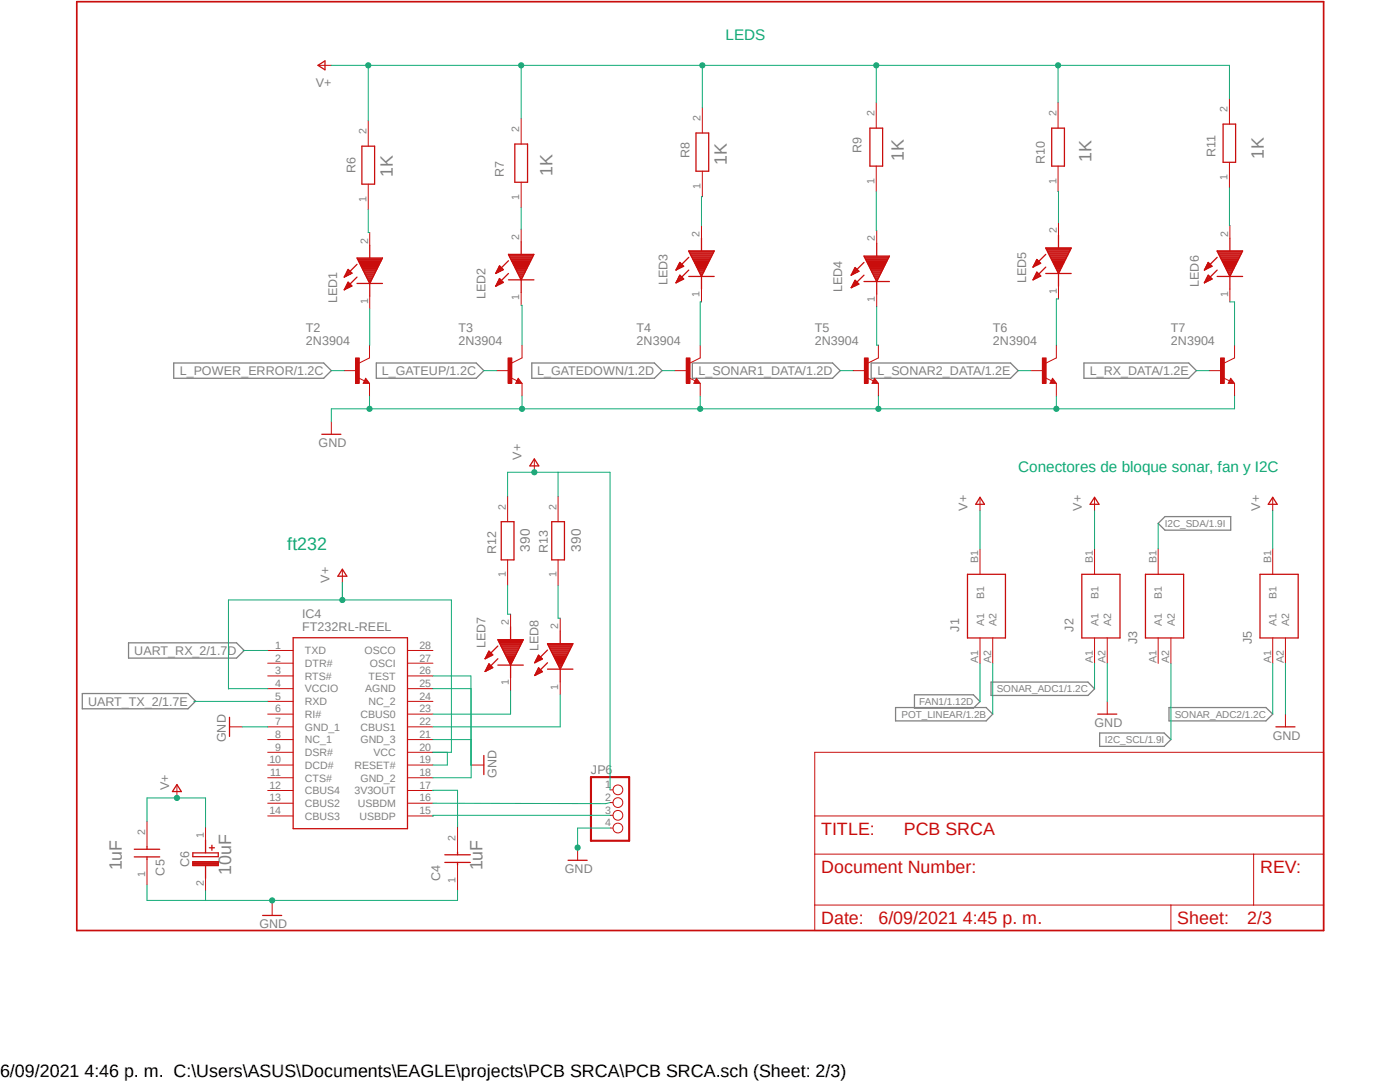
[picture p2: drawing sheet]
<svg xmlns="http://www.w3.org/2000/svg" width="279mm" height="216mm" viewBox="0 0 279 216" stroke-linecap="round" stroke-linejoin="round" font-family="sans-serif">
<path d="M14.8 0l249.7 186.2M264.5 0l-249.7 186.2" fill="none" stroke="#fff" stroke-width=".2"/>
<g fill="none" stroke="#808080" stroke-width=".25">
<path d="M34.7 72.4h29.9l1.5 1.6-1.5 1.5h-29.9zM75.1 72.4h19.9l1.6 1.6-1.6 1.5h-19.9zM106.1 72.4h24.5l1.5 1.6-1.5 1.5h-24.5zM138.2 72.4h28l1.5 1.6-1.5 1.5h-28zM173.9 72.4h27.8l1.5 1.6-1.5 1.5h-27.8zM216.3 72.4h20.9l1.6 1.6-1.6 1.5h-20.9zM232.5 103.1h13.1v2.7h-13.1l-1.4-1.4zM16.4 138.4h21.1l1.5 1.5-1.5 1.5h-21.1zM25.7 128.3h21.5l1.5 1.5-1.5 1.5h-21.5zM182.5 138.6h11.8l1.3 1.4-1.3 1.3h-11.8zM197.8 136.1h19.3l1.3 1.4-1.3 1.3h-19.3zM178.7 141.2h18.1l1.3 1.3-1.3 1.3h-18.1z"/>
<path d="M219.5 146.3h12.8l1.4 1.3-1.4 1.3h-12.8zM233.3 141.2h19.3l1.4 1.3-1.4 1.3h-19.3z"/>
</g>
<path d="M15.3 .3h248.9v185.4h-248.9z" fill="none" stroke="#c90d0c" stroke-width=".34"/>
<path d="M71.5 75.4l1.2 .6M73 75.5l.7 1h-1.2zM73.7 71.4l-2 1M162.6 150.1h101.6v35.6h-101.6zM162.6 170.4h101.6M162.6 162.8h101.6M250.2 170.4v10.2M162.6 180.6h101.6M233.7 180.6v5.1" fill="none" stroke="#c90d0c" stroke-width=".2"/>
<path d="M73 76l.1 .2h-.4l.3-.5 .5 .7h-.8" fill="none" stroke="#c90d0c" stroke-width=".25"/>
<path d="M71 71.4h.7v5.1h-.7z" fill-rule="evenodd" fill="#c90d0c"/>
<path d="M68.7 74h2.5M71 71.4h.7v5.1h-.7zM73.7 68.9v2.5M73.7 76.5v2.5M102 75.4l1.2 .6M103.4 75.5l.8 1h-1.3zM104.2 71.4l-2 1" fill="none" stroke="#c90d0c" stroke-width=".2"/>
<path d="M103.4 76l.1 .2h-.3l.2-.5 .5 .7h-.7" fill="none" stroke="#c90d0c" stroke-width=".25"/>
<path d="M101.4 71.4h.8v5.1h-.8z" fill-rule="evenodd" fill="#c90d0c"/>
<path d="M99.1 74h2.5M101.4 71.4h.8v5.1h-.8zM104.2 68.9v2.5M104.2 76.5v2.5M137.5 75.4l1.2 .6M139 75.5l.7 1h-1.2zM139.7 71.4l-2 1" fill="none" stroke="#c90d0c" stroke-width=".2"/>
<path d="M139 76l.1 .2h-.4l.3-.5 .5 .7h-.8" fill="none" stroke="#c90d0c" stroke-width=".25"/>
<path d="M136.9 71.4h.8v5.1h-.8z" fill-rule="evenodd" fill="#c90d0c"/>
<path d="M134.7 74h2.5M136.9 71.4h.8v5.1h-.8zM139.7 68.9v2.5M139.7 76.5v2.5M173.1 75.4l1.2 .6M174.5 75.5l.8 1h-1.3zM175.3 71.4l-2 1" fill="none" stroke="#c90d0c" stroke-width=".2"/>
<path d="M174.5 76l.2 .2h-.4l.2-.5 .5 .7h-.7" fill="none" stroke="#c90d0c" stroke-width=".25"/>
<path d="M172.5 71.4h.8v5.1h-.8z" fill-rule="evenodd" fill="#c90d0c"/>
<path d="M170.2 74h2.6M172.5 71.4h.8v5.1h-.8zM175.3 68.9v2.5M175.3 76.5v2.5M208.6 75.4l1.2 .6M210.1 75.5l.7 1h-1.3zM210.8 71.4l-2 1" fill="none" stroke="#c90d0c" stroke-width=".2"/>
<path d="M210.1 76l.1 .2h-.4l.3-.5 .5 .7h-.8" fill="none" stroke="#c90d0c" stroke-width=".25"/>
<path d="M208 71.4h.8v5.1h-.8z" fill-rule="evenodd" fill="#c90d0c"/>
<path d="M205.7 74h2.6M208 71.4h.8v5.1h-.8zM210.8 68.9v2.5M210.8 76.5v2.5M244.1 75.4l1.3 .6M245.6 75.5l.8 1h-1.3zM246.4 71.4l-2.1 1" fill="none" stroke="#c90d0c" stroke-width=".2"/>
<path d="M245.6 76l.1 .2h-.3l.2-.5 .5 .7h-.7" fill="none" stroke="#c90d0c" stroke-width=".25"/>
<path d="M243.6 71.4h.7v5.1h-.7z" fill-rule="evenodd" fill="#c90d0c"/>
<g fill="none" stroke="#c90d0c" stroke-width=".2">
<path d="M63.6 13h2.5M245.4 19.7v5.1M73.5 24.1v5.1M73.5 36.7v5.1M104 23.7v5M104 36.4v5M140.2 21.5v5M140.2 34.2v5M174.9 20.5v5.1M174.9 33.1v5.1M211.2 20.5v5.1M211.2 33.1v5.1"/>
<path d="M245.4 32.4v5.1M73.8 46.4v2.5M73.8 59.1v2.5M104 45.7v2.6M104 58.4v2.5M140 45v2.5M140 57.7v2.5M175 46v2.6M175 58.7v2.5M211.2 44.4v2.5M211.2 57.1v2.5M245.4 45v2.5"/>
<path d="M245.4 57.7v2.5M241.3 74h2.5M243.6 71.4h.7v5.1h-.7zM246.4 68.9v2.5M246.4 76.5v2.5M66.1 84.1v2.6M101.3 99v5.1M106.6 91.7v2.5M111.4 99v5.1M195.6 99.4v2.5M218.4 99.4v2.5M254 99.4v2.5"/>
<path d="M68.3 113.7v2.5M101.3 111.7v5.1M111.4 111.7v5.1M195.6 109.5v5.1M218.4 109.5v5.1M231.1 109.5v5.1M254 109.5v5.1M53.4 129.8h5.1M53.4 132.3h5.1M53.4 134.9h5.1M53.4 137.4h5.1M53.4 140h5.1"/>
<path d="M81.3 129.8h5.1M81.3 132.3h5.1M81.3 134.9h5.1M81.3 137.4h5.1M81.3 140h5.1M101.9 122.6v2.5M101.9 135.3v2.5M111.8 123.4v2.5M111.8 136.1v2.5M195.6 127.3v5.1M198.1 127.3v5.1M218.4 127.3v5.1"/>
<path d="M221 127.3v5.1M221 140v2.5M231.1 127.3v5.1M233.7 127.3v5.1M254 127.3v5.1M256.5 127.3v5.1M35.3 156.7v2.5M45.8 145h2.5M53.4 145h5.1M53.4 152.7h5.1M53.4 142.5h5.1M53.4 147.6h5.1"/>
<path d="M53.4 150.1h5.1M53.4 155.2h5.1M53.4 157.7h5.1M81.3 145h5.1M81.3 152.7h5.1M81.3 142.5h5.1M81.3 147.6h5.1M81.3 150.1h5.1M81.3 155.2h5.1M81.3 157.7h5.1M94 152.7h2.6M121.8 157.6h.5"/>
<path d="M256.5 142.5v2.5M29.3 163.9v5.1M29.3 171.5v5.1M41 165.1v2.5M41 175.3v2.5M53.4 160.3h5.1M53.4 162.8h5.1M81.3 160.3h5.1M81.3 162.8h5.1M91.3 165v5.1M91.3 172.6v5.1M115.3 169.1v2.6"/>
<path d="M121.8 160.1h.5M121.8 162.7h.5M121.8 165.2h.5M54.3 180.1v2.6"/>
<circle cx="123.3" cy="157.6" r=".98"/>
<circle cx="123.3" cy="162.7" r=".98"/>
<circle cx="123.3" cy="165.2" r=".98"/>
<circle cx="123.3" cy="160.1" r=".98"/>
</g>
<g fill="none" stroke="#c90d0c" stroke-width=".25">
<path d="M63.5 13l1.4-.9v1.8zM72.2 29.2h2.6v7.5h-2.6zM102.7 28.7h2.6v7.7h-2.6zM138.9 26.5h2.5v7.7h-2.5zM173.6 25.6h2.5v7.5h-2.5zM209.9 25.6h2.5v7.5h-2.5zM244.1 24.8h2.5v7.6h-2.5zM68.7 55.2h.1M68.8 57.7h.1M68.8 55.1h.4M68.9 57.5h.4M68.9 54.9h.7"/>
<path d="M69 57.4h.7M69 54.7h.9M69 57.1h1.1M69.1 54.5h1.1M69.2 57h.9M69.2 54.3h.8M69.3 56.8h.7M69.3 54.1h.5M69.3 56.6h.5M69.4 53.9h.2M69.4 56.4h.2M69.5 56.3l.7 .8-1.5 .7z"/>
<path d="M69.5 53.8l.7 .7-1.5 .8zM71.2 56.6h5.1M71.2 55.3l-2.5 2.5M71.2 52.7l-2.5 2.6M71.2 51.5h5.1l-2.5 5.1zM71.3 51.6h4.9M71.5 51.8h4.7M71.5 52h4.6M71.6 52.2h4.4M71.7 52.4h4.2M71.8 52.6h4M71.9 52.8h3.8"/>
<path d="M72 53h3.6M72.1 53.2h3.4M72.2 53.3h3.2M72.3 53.6h3M72.4 53.7h2.8M72.5 53.9h2.6M72.6 54.1h2.4M72.7 54.3h2.2M72.8 54.5h2M72.9 54.7h1.8M73 54.9h1.6M73.1 55.1h1.4"/>
<path d="M73.2 55.2h1.3M73.2 55.5h1.1M73.4 55.6h.9M73.4 55.8h.8M73.5 56h.6M73.6 56.2h.4M73.7 56.4h.2M73.8 48.9v2.6M73.8 56.6v2.5M99 54.5h.1M99 57h.2M99.1 54.3h.4"/>
<path d="M99.1 56.8h.5M99.1 54.1h.8M99.2 56.6h.8M99.2 53.9h1M99.3 56.4h1.1M99.4 53.7h.9M99.4 56.2h.9M99.4 53.6h.8M99.5 56h.6M99.5 53.3h.4M99.6 55.8h.3M99.6 53.2h.2"/>
<path d="M99.7 55.6h.1M99.7 55.6l.8 .7-1.6 .8zM99.7 53l.8 .8-1.6 .8zM101.5 55.8h5.1M101.5 54.6l-2.6 2.5M101.5 52l-2.6 2.6M101.5 50.8h5.1l-2.6 5zM101.5 50.9h5M101.6 51.1h4.8M101.7 51.3h4.6M101.8 51.4h4.4M101.9 51.6h4.2"/>
<path d="M102 51.8h4M102.1 52h3.8M102.2 52.2h3.6M102.3 52.4h3.4M102.4 52.6h3.2M102.4 52.8h3.1M102.5 53h3M102.7 53.2h2.6M102.7 53.3h2.5M102.8 53.6h2.4M102.9 53.7h2.2M103 53.9h1.9"/>
<path d="M103.1 54.1h1.8M103.2 54.3h1.6M103.3 54.5h1.4M103.4 54.7h1.2M103.5 54.9h1M103.6 55.1h.8M103.7 55.2h.6M103.8 55.5h.4M103.9 55.6h.2M104 48.3v2.5M104 55.8v2.6M134.9 56.4h.1"/>
<path d="M135 53.7h.2M135 56.2h.3M135.1 53.6h.5M135.1 56h.6M135.2 53.3h.8M135.2 55.8h.9M135.3 53.2h1.1M135.3 55.6h1.1M135.3 53h1M135.4 55.5h.8M135.5 52.8h.6M135.5 55.2h.5"/>
<path d="M135.6 52.6h.3M135.6 55.1h.2M135.6 52.4h.1M135.7 54.9l.7 .8-1.5 .7zM135.7 52.4l.7 .7-1.5 .8M135.7 52.4l-.8 1.5M137.5 55.2h5M137.5 50.1h5l-2.5 5.1zM137.5 50.1h5M137.5 53.9l-2.6 2.5M137.5 51.4l-2.6 2.5M137.5 50.3h4.9"/>
<path d="M137.7 50.5h4.6M137.8 50.7h4.4M137.8 50.9h4.3M137.9 51.1h4.1M138 51.3h3.9M138.1 51.4h3.7M138.2 51.6h3.5M138.3 51.8h3.3M138.4 52h3.2M138.5 52.2h2.9M138.6 52.4h2.8M138.7 52.6h2.6"/>
<path d="M138.8 52.8h2.4M138.9 53h2.2M139 53.2h2M139.1 53.3h1.8M139.2 53.6h1.6M139.3 53.7h1.4M139.4 53.9h1.2M139.4 54.1h1.1M139.6 54.3h.8M139.7 54.5h.6M139.7 54.7h.5M139.8 54.9h.3"/>
<path d="M140 55.1h.1M140 47.5v2.6M140 55.2v2.5M169.9 54.9h.1M169.9 57.4h.2M170 54.7h.3M170 57.1h.4M170.1 54.5h.6M170.1 57h.7M170.2 54.3h.9M170.2 56.8h1M170.3 54.1h1.1"/>
<path d="M170.3 56.6h1M170.4 53.9h.8M170.4 56.4h.8M170.5 53.7h.5M170.5 56.2h.4M170.6 53.6h.2M170.6 56h.2M170.6 55.9l.8 .8-1.5 .7zM170.6 53.4l.8 .7-1.5 .8zM172.4 56.2h5.1M172.4 54.9l-2.5 2.5M172.4 52.4l-2.5 2.5"/>
<path d="M172.4 51.1h5.1l-2.5 5.1zM172.5 51.3h4.9M172.6 51.4h4.7M172.7 51.6h4.5M172.8 51.8h4.3M172.9 52h4.1M173 52.2h4M173.1 52.4h3.7M173.2 52.6h3.5M173.3 52.8h3.4M173.4 53h3.2M173.5 53.2h2.9"/>
<path d="M173.6 53.3h2.8M173.7 53.6h2.6M173.7 53.7h2.5M173.9 53.9h2.2M173.9 54.1h2.1M174 54.3h1.9M174.1 54.5h1.7M174.2 54.7h1.5M174.3 54.9h1.3M174.4 55.1h1.1M174.5 55.2h.9M174.6 55.5h.7"/>
<path d="M174.7 55.6h.5M174.8 55.8h.3M174.9 56h.1M175 48.6v2.5M175 56.2v2.5M206.2 53.2h.2M206.3 55.6h.2M206.3 53h.5M206.4 55.5h.5M206.4 52.8h.8M206.5 55.2h.8M206.5 55.1h1.2"/>
<path d="M206.5 52.6h1.1M206.6 52.4h1M206.7 54.9h.8M206.7 52.2h.7M206.8 54.7h.5M206.8 52h.4M206.8 54.5h.3M206.9 51.8h.1M206.9 51.8l.8 .7-1.5 .8zM207.7 55.1l-.8-.8-.7 1.5M207.7 55.1l-1.5 .7M208.7 54.6h5.1"/>
<path d="M208.7 53.3l-2.5 2.5M208.7 50.8l-2.5 2.5M208.7 49.5h5.1l-2.6 5.1zM208.7 49.5h5M208.8 49.7h4.9M209 49.9h4.6M209 50.1h4.5M209.1 50.3h4.3M209.2 50.5h4.1M209.3 50.7h3.9M209.4 50.9h3.7M209.5 51.1h3.5"/>
<path d="M209.6 51.3h3.3M209.7 51.4h3.1M209.8 51.6h2.9M209.9 51.8h2.7M210 52h2.5M210.1 52.2h2.3M210.2 52.4h2.1M210.3 52.6h2M210.4 52.8h1.7M210.5 53h1.5M210.6 53.2h1.4M210.7 53.3h1.2"/>
<path d="M210.7 53.6h1.1M210.9 53.7h.8M210.9 53.9h.7M211 54.1h.5M211.1 54.3h.3M211.2 54.5h.1M211.2 46.9v2.6M211.2 54.6v2.5M240.4 56.4h.1M240.5 53.7h.2M240.5 56.2h.3M240.5 53.6h.5"/>
<path d="M240.6 56h.6M240.6 53.3h.8M240.7 55.8h.9M240.7 53.2h1.1M240.7 55.6h1.2M240.8 53h.9M240.8 55.5h.9M240.9 52.8h.7M241 55.2h.5M241 52.6h.3M241 55.1h.3M241.1 52.4h.1"/>
<path d="M241.1 54.9l.8 .8-1.5 .7zM241.1 52.4l.8 .7-1.5 .8zM242.9 55.2h5.1M242.9 53.9l-2.5 2.5M242.9 51.4l-2.5 2.5M242.9 50.1h5.1l-2.6 5.1zM242.9 50.1h5M243 50.3h4.9M243.1 50.5h4.7M243.2 50.7h4.5M243.3 50.9h4.3M243.4 51.1h4.1"/>
<path d="M243.5 51.3h3.9M243.6 51.4h3.7M243.7 51.6h3.5M243.8 51.8h3.3M243.9 52h3.1M244 52.2h2.9M244.1 52.4h2.7M244.2 52.6h2.5M244.3 52.8h2.3M244.3 53h2.2M244.4 53.2h2M244.6 53.3h1.7"/>
<path d="M244.6 53.6h1.7M244.7 53.7h1.5M244.8 53.9h1.2M244.9 54.1h1.1M245 54.3h.9M245.1 54.5h.7M245.2 54.7h.5M245.3 54.9h.3M245.4 55.1h.1M245.4 47.5v2.6M245.4 55.2v2.5M64.2 86.7h3.8"/>
<path d="M106.6 91.6l.9 1.4h-1.8zM195.6 99.2l.9 1.4h-1.8zM218.4 99.2l.9 1.4h-1.7zM254 99.2l.9 1.4h-1.8zM68.3 113.6l.9 1.4h-1.8zM100 104.1h2.6v7.6h-2.6zM110.1 104.1h2.5v7.6h-2.5zM193.1 114.6h7.6v12.7h-7.6zM215.9 114.6h7.6v12.7h-7.6zM228.6 114.6h7.6v12.7h-7.6zM251.5 114.6h7.6v12.7h-7.6zM58.5 127.3h22.8v38.1h-22.8z"/>
<path d="M96.8 131.4h.1M96.9 133.9h.1M96.9 131.2h.4M96.9 133.7h.5M97 131h.7M97.1 133.5h.7M97.1 130.9h.9M97.2 133.3h1M97.2 130.6h1.1M97.2 133.1h1.1M97.3 130.5h.8M97.3 132.9h.7"/>
<path d="M97.4 130.3h.5M97.5 132.8h.4M97.5 130.1h.2M97.5 132.5h.2M97.6 132.5l.7 .7-1.5 .8zM97.6 129.9l.7 .8-1.5 .7zM99.4 132.7h5M99.4 131.4l-2.6 2.6M99.4 128.9l-2.6 2.5M99.4 127.6h5l-2.5 5.1zM99.4 127.8h5M99.5 128h4.8"/>
<path d="M99.6 128.2h4.6M99.7 128.4h4.4M99.8 128.6h4.2M99.9 128.7h4M100 128.9h3.8M100.1 129.1h3.6M100.2 129.3h3.4M100.3 129.5h3.2M100.4 129.7h3M100.5 129.9h2.8M100.6 130.1h2.6M100.7 130.3h2.4"/>
<path d="M100.8 130.5h2.2M100.9 130.6h2M101 130.9h1.8M101 131h1.7M101.1 131.2h1.6M101.3 131.4h1.2M101.3 131.6h1.1M101.4 131.8h1M101.5 132h.8M101.6 132.2h.6M101.7 132.4h.4M101.8 132.5h.2"/>
<path d="M101.9 125.1v2.5M101.9 132.7v2.6M106.8 132.2h.1M106.8 134.7h.2M106.8 132h.4M106.9 134.5h.5M106.9 131.8h.7M107 134.3h.7M107 131.6h1M107.1 134.1h1M107.1 131.4h1.1M107.1 133.9h1"/>
<path d="M107.2 131.2h.7M107.3 133.7h.6M107.3 131h.5M107.4 133.5h.3M107.4 130.9h.2M107.4 133.3h.1M107.5 133.3l.7 .7-1.5 .8zM107.5 130.7l.7 .8-1.5 .7zM109.3 133.5h5M109.3 132.2l-2.6 2.6M109.3 129.7l-2.6 2.5M109.3 128.4h5l-2.5 5.1z"/>
<path d="M109.3 128.6h5M109.4 128.7h4.8M109.5 128.9h4.6M109.6 129.1h4.4M109.7 129.3h4.2M109.8 129.5h4M109.9 129.7h3.8M110 129.9h3.6M110.1 130.1h3.4M110.2 130.3h3.2M110.3 130.5h3M110.4 130.6h2.8"/>
<path d="M110.4 130.9h2.7M110.5 131h2.5M110.7 131.2h2.2M110.7 131.4h2.2M110.8 131.6h1.9M110.9 131.8h1.7M111 132h1.6M111.1 132.2h1.4M111.2 132.4h1.2M111.3 132.5h1M111.4 132.8h.8M111.5 132.9h.6"/>
<path d="M111.6 133.1h.4M111.7 133.3h.2M111.8 125.9v2.5M111.8 133.5v2.6M111.8 133.5v.1M35.3 156.5l.9 1.4h-1.8zM45.8 143.1v3.8M96.6 150.7v3.9M219.1 142.5h3.8M254.6 145h3.8M26.8 171h5.1M26.8 169.5h5.1"/>
<path d="M29.3 169v.5M29.3 171v.5M38.5 170.2h5.1v.7h-5.1zM38.5 172h5.1v.7h-5.1zM38.5 172.6h5.1M38.5 172.3h5.1M38.5 172.2h5.1M41 167.6v2.6M41 172.7v2.6M41.8 169.2h1M42.3 168.7v1M88.8 172.1h5.1"/>
<path d="M88.8 170.6h5.1M91.3 170.1v.5M91.3 172.1v.5M113.4 171.7h3.8M52.4 182.7h3.8"/>
</g>
<path d="M117.9 155.1h7.7v12.7h-7.7z" fill="none" stroke="#c90d0c" stroke-width=".42"/>
<path d="M139.7 79v2.6h35.6v-2.6M210.8 79v2.6h35.6v-2.6" fill="none" stroke="#0dab76" stroke-width=".2"/>
<circle cx="139.7" cy="81.6" r=".51" fill="#0dab76"/>
<g fill="none" stroke="#0dab76" stroke-width=".2">
<path d="M104.2 79v2.6h35.5"/>
<circle cx="139.7" cy="81.6" r=".51"/>
</g>
<circle cx="104.2" cy="81.6" r=".51" fill="#0dab76"/>
<g fill="none" stroke="#0dab76" stroke-width=".2">
<path d="M73.7 79v2.6h30.5M175.3 81.6h35.5"/>
<circle cx="104.2" cy="81.6" r=".51"/>
</g>
<circle cx="210.8" cy="81.6" r=".51" fill="#0dab76"/>
<circle cx="210.8" cy="81.6" r=".51" fill="none" stroke="#0dab76" stroke-width=".2"/>
<circle cx="175.3" cy="81.6" r=".51" fill="#0dab76"/>
<g fill="none" stroke="#0dab76" stroke-width=".2">
<path d="M73.7 81.6h-7.6v2.5"/>
<circle cx="175.3" cy="81.6" r=".51"/>
</g>
<circle cx="73.7" cy="81.6" r=".51" fill="#0dab76"/>
<g fill="none" stroke="#0dab76" stroke-width=".2">
<path d="M221 132.4v7.6M121.8 165.2h-6.5v4.5"/>
<circle cx="73.7" cy="81.6" r=".51"/>
</g>
<circle cx="115.3" cy="169.1" r=".51" fill="#0dab76"/>
<g fill="none" stroke="#0dab76" stroke-width=".2">
<path d="M91.3 179.7h-37v.4"/>
<circle cx="115.3" cy="169.1" r=".51"/>
</g>
<circle cx="54.3" cy="179.7" r=".51" fill="#0dab76"/>
<g fill="none" stroke="#0dab76" stroke-width=".2">
<path d="M66.1 74h2.6M96.6 74h2.5M132.1 74h2.6M167.7 74h2.5M68.3 116.2v3.5M195.6 101.9v7.6M218.4 101.9v7.6M231.1 104.4v5.1M254 101.9v7.6M45.6 137.4h7.8M45.6 137.5v-17.8h44.5v30.4h-3.7M86.4 134.9h7.6v20.3h-7.6"/>
<path d="M86.4 137.4h7.6M195.6 132.4v7.6M198.1 132.4v10.1M218.4 132.4v5.1M233.7 132.4v15.2M256.5 132.4v10.1M48.3 145l5.2 .1M86.4 147.6h7.6M89.3 150.1v2.6h-2.9M94 152.7h.1M29.3 176.6v3.1h25M41 177.8v1.9"/>
<path d="M91.3 177.7v2"/>
<circle cx="54.3" cy="179.7" r=".51"/>
</g>
<circle cx="68.3" cy="119.7" r=".51" fill="#0dab76"/>
<g fill="none" stroke="#0dab76" stroke-width=".2">
<path d="M106.6 94.2h-5.3v4.8M111.4 94.2v4.8"/>
<circle cx="68.3" cy="119.7" r=".51"/>
</g>
<circle cx="106.6" cy="94.2" r=".51" fill="#0dab76"/>
<g fill="none" stroke="#0dab76" stroke-width=".2">
<path d="M66.1 13h37.9v10.7M73.5 13.1v11M106.6 94.2h15.2v63.4"/>
<circle cx="106.6" cy="94.2" r=".51"/>
</g>
<circle cx="73.5" cy="13" r=".51" fill="#0dab76"/>
<g fill="none" stroke="#0dab76" stroke-width=".2">
<path d="M104 13h36.2v8.5"/>
<circle cx="73.5" cy="13" r=".51"/>
</g>
<circle cx="104" cy="13" r=".51" fill="#0dab76"/>
<g fill="none" stroke="#0dab76" stroke-width=".2">
<path d="M140.2 13h34.7v7.5"/>
<circle cx="104" cy="13" r=".51"/>
</g>
<circle cx="140.2" cy="13" r=".51" fill="#0dab76"/>
<g fill="none" stroke="#0dab76" stroke-width=".2">
<path d="M174.9 13h36.3v7.5"/>
<circle cx="140.2" cy="13" r=".51"/>
</g>
<circle cx="174.9" cy="13" r=".51" fill="#0dab76"/>
<g fill="none" stroke="#0dab76" stroke-width=".2">
<path d="M211.2 13h34.2v6.7"/>
<circle cx="174.9" cy="13" r=".51"/>
</g>
<circle cx="211.2" cy="13" r=".51" fill="#0dab76"/>
<g fill="none" stroke="#0dab76" stroke-width=".2">
<path d="M29.3 163.9v-4.7h11.7v5.9"/>
<circle cx="211.2" cy="13" r=".51"/>
</g>
<circle cx="35.3" cy="159.2" r=".51" fill="#0dab76"/>
<g fill="none" stroke="#0dab76" stroke-width=".2">
<path d="M140.2 39.2h-.2v5.8M174.9 38.2l.1 7.8M211.2 38.2v6.2M245.4 37.5v7.5M73.5 41.8v4.6h.3M104 41.4v4.3M211.2 59.6h-.4v9.3M73.8 61.6l-.1 7.3M104 60.9h.2v8M140 60.2h-.3v8.7M175 61.2v7.7h.3M203.2 74h2.5"/>
<path d="M238.8 74h2.5M245.4 60.2h1v8.7M101.3 116.8v5.8h.6M111.4 116.8v6.6h.4M38.7 139.9l14.7 .1M48.5 129.8h4.9M101.9 137.8v4.7h-15.5M111.8 138.6v6.4h-25.4M254 132.4v10.1M86.4 157.7h.1M86.4 157.7h4.9v7.3M86.4 157.7v.1"/>
<path d="M121.8 160.1l-.9 .3-34.5-.1M121.8 162.7h-35.4v.2"/>
<circle cx="35.3" cy="159.2" r=".51"/>
</g>
<g font-size="3.6" fill="#808080">
<text x="78.4" y="35.3" transform="rotate(-90 78.4 35.3)">1K</text>
<text x="110.3" y="35.1" transform="rotate(-90 110.3 35.1)">1K</text>
<text x="145.1" y="32.9" transform="rotate(-90 145.1 32.9)">1K</text>
<text x="180.4" y="32.1" transform="rotate(-90 180.4 32.1)">1K</text>
<text x="217.8" y="32.3" transform="rotate(-90 217.8 32.3)">1K</text>
<text x="252.2" y="31.8" transform="rotate(-90 252.2 31.8)">1K</text>
<text x="24.3" y="173.7" transform="rotate(-90 24.3 173.7)">1uF</text>
<text x="96.3" y="173.7" transform="rotate(-90 96.3 173.7)">1uF</text>
<text x="46.1" y="174.6" transform="rotate(-90 46.1 174.6)">10uF</text>
</g>
<text font-size="3.6" fill="#0dab76" x="57.3" y="109.7">ft232</text>
<g font-size="3.6" fill="#c90d0c">
<text x="163.9" y="166.6">TITLE:</text>
<text x="180.4" y="166.6">PCB SRCA</text>
<text x="163.9" y="174.2">Document Number:</text>
<text x="251.5" y="174.2">REV:</text>
<text x="163.9" y="184.4">Date:</text>
<text x="175.3" y="184.4">6/09/2021 4:45 p. m.</text>
<text x="235" y="184.4">Sheet:</text>
<text x="248.9" y="184.4">2/3</text>
</g>
<text font-size="3.6" x="0" y="214.9">6/09/2021 4:46 p. m. C:\Users\ASUS\Documents\EAGLE\projects\PCB SRCA\PCB SRCA.sch (Sheet: 2/3)</text>
<g font-size="3" fill="#0dab76">
<text x="144.8" y="8">LEDS</text>
<text x="203.2" y="94.3">Conectores de bloque sonar, fan y I2C</text>
</g>
<g font-size="2.7" fill="#808080">
<text x="105.7" y="110.1" transform="rotate(-90 105.7 110.1)">390</text>
<text x="115.9" y="110.1" transform="rotate(-90 115.9 110.1)">390</text>
</g>
<g font-size="2.5" fill="#808080">
<text x="63" y="17.4">V+</text>
<text x="71" y="34.6" transform="rotate(-90 71 34.6)">R6</text>
<text x="100.5" y="35.3" transform="rotate(-90 100.5 35.3)">R7</text>
<text x="137.6" y="31.5" transform="rotate(-90 137.6 31.5)">R8</text>
<text x="171.9" y="30.5" transform="rotate(-90 171.9 30.5)">R9</text>
<text x="208.5" y="32.7" transform="rotate(-90 208.5 32.7)">R10</text>
<text x="242.6" y="31.4" transform="rotate(-90 242.6 31.4)">R11</text>
<text x="96.9" y="59.7" transform="rotate(-90 96.9 59.7)">LED2</text>
<text x="133.2" y="56.9" transform="rotate(-90 133.2 56.9)">LED3</text>
<text x="168.1" y="58.3" transform="rotate(-90 168.1 58.3)">LED4</text>
<text x="204.8" y="56.6" transform="rotate(-90 204.8 56.6)">LED5</text>
<text x="239.3" y="57.2" transform="rotate(-90 239.3 57.2)">LED6</text>
<text x="67.3" y="60.5" transform="rotate(-90 67.3 60.5)">LED1</text>
<text x="61" y="68.9">2N3904</text>
<text x="61" y="66.3">T2</text>
<text x="91.5" y="68.9">2N3904</text>
<text x="91.5" y="66.3">T3</text>
<text x="127" y="68.9">2N3904</text>
<text x="127" y="66.3">T4</text>
<text x="162.6" y="68.9">2N3904</text>
<text x="162.6" y="66.3">T5</text>
<text x="198.2" y="68.9">2N3904</text>
<text x="198.2" y="66.3">T6</text>
<text x="233.7" y="68.9">2N3904</text>
<text x="233.7" y="66.3">T7</text>
<text x="35.9" y="74.8">L_POWER_ERROR/1.2C</text>
<text x="76.2" y="74.8">L_GATEUP/1.2C</text>
<text x="107.2" y="74.8">L_GATEDOWN/1.2D</text>
<text x="139.4" y="74.8">L_SONAR1_DATA/1.2D</text>
<text x="175.1" y="74.8">L_SONAR2_DATA/1.2E</text>
<text x="217.5" y="74.8">L_RX_DATA/1.2E</text>
<text x="63.6" y="89.2">GND</text>
<text x="104.1" y="91.7" transform="rotate(-90 104.1 91.7)">V+</text>
<text x="193.1" y="101.9" transform="rotate(-90 193.1 101.9)">V+</text>
<text x="215.9" y="101.9" transform="rotate(-90 215.9 101.9)">V+</text>
<text x="251.5" y="101.9" transform="rotate(-90 251.5 101.9)">V+</text>
<text x="99" y="110.5" transform="rotate(-90 99 110.5)">R12</text>
<text x="109.3" y="110.3" transform="rotate(-90 109.3 110.3)">R13</text>
<text x="65.8" y="116.2" transform="rotate(-90 65.8 116.2)">V+</text>
<text x="60.3" y="125.9">FT232RL-REEL</text>
<text x="60.3" y="123.4">IC4</text>
<text x="26.8" y="130.7">UART_RX_2/1.7D</text>
<text x="96.9" y="129.3" transform="rotate(-90 96.9 129.3)">LED7</text>
<text x="107.5" y="129.9" transform="rotate(-90 107.5 129.9)">LED8</text>
<text x="191.4" y="126" transform="rotate(-90 191.4 126)">J1</text>
<text x="214.3" y="126" transform="rotate(-90 214.3 126)">J2</text>
<text x="227" y="128.6" transform="rotate(-90 227 128.6)">J3</text>
<text x="249.8" y="128.6" transform="rotate(-90 249.8 128.6)">J5</text>
<text x="17.6" y="140.8">UART_TX_2/1.7E</text>
<text x="45" y="148.1" transform="rotate(-90 45 148.1)">GND</text>
<text x="218.4" y="145">GND</text>
<text x="254" y="147.6">GND</text>
<text x="99.1" y="155.2" transform="rotate(-90 99.1 155.2)">GND</text>
<text x="117.9" y="154.4">JP6</text>
<text x="33.8" y="157.7" transform="rotate(-90 33.8 157.7)">V+</text>
<text x="37.8" y="173" transform="rotate(-90 37.8 173)">C6</text>
<text x="32.9" y="174.7" transform="rotate(-90 32.9 174.7)">C5</text>
<text x="87.8" y="175.8" transform="rotate(-90 87.8 175.8)">C4</text>
<text x="112.7" y="174.2">GND</text>
<text x="51.8" y="185.2">GND</text>
</g>
<g font-size="2.1" fill="#808080">
<text x="174.5" y="23.2" transform="rotate(-90 174.5 23.2)">2</text>
<text x="210.8" y="23.2" transform="rotate(-90 210.8 23.2)">2</text>
<text x="245" y="22.4" transform="rotate(-90 245 22.4)">2</text>
<text x="73.2" y="26.8" transform="rotate(-90 73.2 26.8)">2</text>
<text x="103.6" y="26.4" transform="rotate(-90 103.6 26.4)">2</text>
<text x="139.8" y="24.2" transform="rotate(-90 139.8 24.2)">2</text>
<text x="245" y="35.9" transform="rotate(-90 245 35.9)">1</text>
<text x="73.2" y="40.3" transform="rotate(-90 73.2 40.3)">1</text>
<text x="103.6" y="39.9" transform="rotate(-90 103.6 39.9)">1</text>
<text x="139.8" y="37.7" transform="rotate(-90 139.8 37.7)">1</text>
<text x="174.5" y="36.7" transform="rotate(-90 174.5 36.7)">1</text>
<text x="210.8" y="36.7" transform="rotate(-90 210.8 36.7)">1</text>
<text x="103.6" y="47.9" transform="rotate(-90 103.6 47.9)">2</text>
<text x="139.6" y="47.2" transform="rotate(-90 139.6 47.2)">2</text>
<text x="210.9" y="46.6" transform="rotate(-90 210.9 46.6)">2</text>
<text x="245.1" y="47.2" transform="rotate(-90 245.1 47.2)">2</text>
<text x="73.4" y="48.6" transform="rotate(-90 73.4 48.6)">2</text>
<text x="174.6" y="48.2" transform="rotate(-90 174.6 48.2)">2</text>
<text x="103.6" y="59.9" transform="rotate(-90 103.6 59.9)">1</text>
<text x="139.6" y="59.2" transform="rotate(-90 139.6 59.2)">1</text>
<text x="210.9" y="58.6" transform="rotate(-90 210.9 58.6)">1</text>
<text x="245.1" y="59.2" transform="rotate(-90 245.1 59.2)">1</text>
<text x="73.4" y="60.6" transform="rotate(-90 73.4 60.6)">1</text>
<text x="174.6" y="60.2" transform="rotate(-90 174.6 60.2)">1</text>
<text x="100.9" y="101.8" transform="rotate(-90 100.9 101.8)">2</text>
<text x="111" y="101.8" transform="rotate(-90 111 101.8)">2</text>
<text x="195.2" y="112.3" transform="rotate(-90 195.2 112.3)">B1</text>
<text x="218.1" y="112.3" transform="rotate(-90 218.1 112.3)">B1</text>
<text x="230.8" y="112.3" transform="rotate(-90 230.8 112.3)">B1</text>
<text x="253.7" y="112.3" transform="rotate(-90 253.7 112.3)">B1</text>
<text x="100.9" y="115.2" transform="rotate(-90 100.9 115.2)">1</text>
<text x="111" y="115.2" transform="rotate(-90 111 115.2)">1</text>
<text x="196.4" y="119.5" transform="rotate(-90 196.4 119.5)">B1</text>
<text x="219.2" y="119.5" transform="rotate(-90 219.2 119.5)">B1</text>
<text x="231.9" y="119.5" transform="rotate(-90 231.9 119.5)">B1</text>
<text x="254.8" y="119.5" transform="rotate(-90 254.8 119.5)">B1</text>
<text x="101.6" y="124.8" transform="rotate(-90 101.6 124.8)">2</text>
<text x="111.4" y="125.6" transform="rotate(-90 111.4 125.6)">2</text>
<text x="196.4" y="125" transform="rotate(-90 196.4 125)">A1</text>
<text x="198.9" y="125" transform="rotate(-90 198.9 125)">A2</text>
<text x="219.2" y="125" transform="rotate(-90 219.2 125)">A1</text>
<text x="221.7" y="125" transform="rotate(-90 221.7 125)">A2</text>
<text x="231.9" y="125" transform="rotate(-90 231.9 125)">A1</text>
<text x="234.4" y="125" transform="rotate(-90 234.4 125)">A2</text>
<text x="254.8" y="125" transform="rotate(-90 254.8 125)">A1</text>
<text x="257.3" y="125" transform="rotate(-90 257.3 125)">A2</text>
<text x="54.9" y="129.5">1</text>
<text x="54.9" y="132">2</text>
<text x="60.8" y="130.6">TXD</text>
<text x="72.8" y="130.6">OSCO</text>
<text x="83.7" y="129.5">28</text>
<text x="83.7" y="132">27</text>
<text x="54.9" y="134.5">3</text>
<text x="54.9" y="137.1">4</text>
<text x="60.8" y="133.1">DTR#</text>
<text x="60.8" y="135.6">RTS#</text>
<text x="73.6" y="135.6">TEST</text>
<text x="73.8" y="133.1">OSCI</text>
<text x="83.7" y="134.5">26</text>
<text x="83.7" y="137.1">25</text>
<text x="101.6" y="136.8" transform="rotate(-90 101.6 136.8)">1</text>
<text x="111.4" y="137.6" transform="rotate(-90 111.4 137.6)">1</text>
<text x="195.2" y="132.2" transform="rotate(-90 195.2 132.2)">A1</text>
<text x="197.8" y="132.2" transform="rotate(-90 197.8 132.2)">A2</text>
<text x="218.1" y="132.2" transform="rotate(-90 218.1 132.2)">A1</text>
<text x="220.6" y="132.2" transform="rotate(-90 220.6 132.2)">A2</text>
<text x="230.8" y="132.2" transform="rotate(-90 230.8 132.2)">A1</text>
<text x="233.3" y="132.2" transform="rotate(-90 233.3 132.2)">A2</text>
<text x="253.7" y="132.2" transform="rotate(-90 253.7 132.2)">A1</text>
<text x="256.2" y="132.2" transform="rotate(-90 256.2 132.2)">A2</text>
<text x="54.9" y="139.6">5</text>
<text x="54.9" y="142.2">6</text>
<text x="60.8" y="138.2">VCCIO</text>
<text x="60.8" y="140.7">RXD</text>
<text x="60.8" y="143.3">RI#</text>
<text x="72" y="143.3">CBUS0</text>
<text x="72.9" y="138.2">AGND</text>
<text x="73.6" y="140.7">NC_2</text>
<text x="83.7" y="139.6">24</text>
<text x="83.7" y="142.2">23</text>
<text x="54.9" y="144.7">7</text>
<text x="54.9" y="147.2">8</text>
<text x="54.9" y="149.8">9</text>
<text x="60.8" y="145.8">GND_1</text>
<text x="60.8" y="148.3">NC_1</text>
<text x="71.9" y="148.3">GND_3</text>
<text x="72" y="145.8">CBUS1</text>
<text x="83.7" y="144.7">22</text>
<text x="83.7" y="147.2">21</text>
<text x="83.7" y="149.8">20</text>
<text x="53.8" y="152.3">10</text>
<text x="53.9" y="154.9">11</text>
<text x="60.8" y="150.9">DSR#</text>
<text x="60.8" y="153.4">DCD#</text>
<text x="60.8" y="156">CTS#</text>
<text x="70.8" y="153.4">RESET#</text>
<text x="71.9" y="156">GND_2</text>
<text x="74.5" y="150.9">VCC</text>
<text x="83.7" y="152.3">19</text>
<text x="83.7" y="154.9">18</text>
<text x="53.8" y="157.4">12</text>
<text x="53.8" y="159.9">13</text>
<text x="60.8" y="158.5">CBUS4</text>
<text x="60.8" y="161">CBUS2</text>
<text x="70.7" y="158.5">3V3OUT</text>
<text x="71.4" y="161">USBDM</text>
<text x="83.7" y="157.4">17</text>
<text x="83.7" y="159.9">16</text>
<text x="120.8" y="157.3">1</text>
<text x="120.8" y="159.8">2</text>
<text x="29" y="166.6" transform="rotate(-90 29 166.6)">2</text>
<text x="40.7" y="167.3" transform="rotate(-90 40.7 167.3)">1</text>
<text x="53.8" y="162.4">14</text>
<text x="60.8" y="163.6">CBUS3</text>
<text x="71.8" y="163.6">USBDP</text>
<text x="83.7" y="162.4">15</text>
<text x="90.9" y="167.7" transform="rotate(-90 90.9 167.7)">2</text>
<text x="120.8" y="162.3">3</text>
<text x="120.8" y="164.9">4</text>
<text x="29" y="175" transform="rotate(-90 29 175)">1</text>
<text x="40.7" y="176.8" transform="rotate(-90 40.7 176.8)">2</text>
<text x="90.9" y="176.1" transform="rotate(-90 90.9 176.1)">1</text>
</g>
<g font-size="2" fill="#808080">
<text x="232.5" y="105.2">I2C_SDA/1.9I</text>
<text x="179.9" y="143.2">POT_LINEAR/1.2B</text>
<text x="183.5" y="140.7">FAN1/1.12D</text>
<text x="198.9" y="138.2">SONAR_ADC1/1.2C</text>
<text x="234.4" y="143.3">SONAR_ADC2/1.2C</text>
<text x="220.5" y="148.3">I2C_SCL/1.9I</text>
</g>
</svg>
